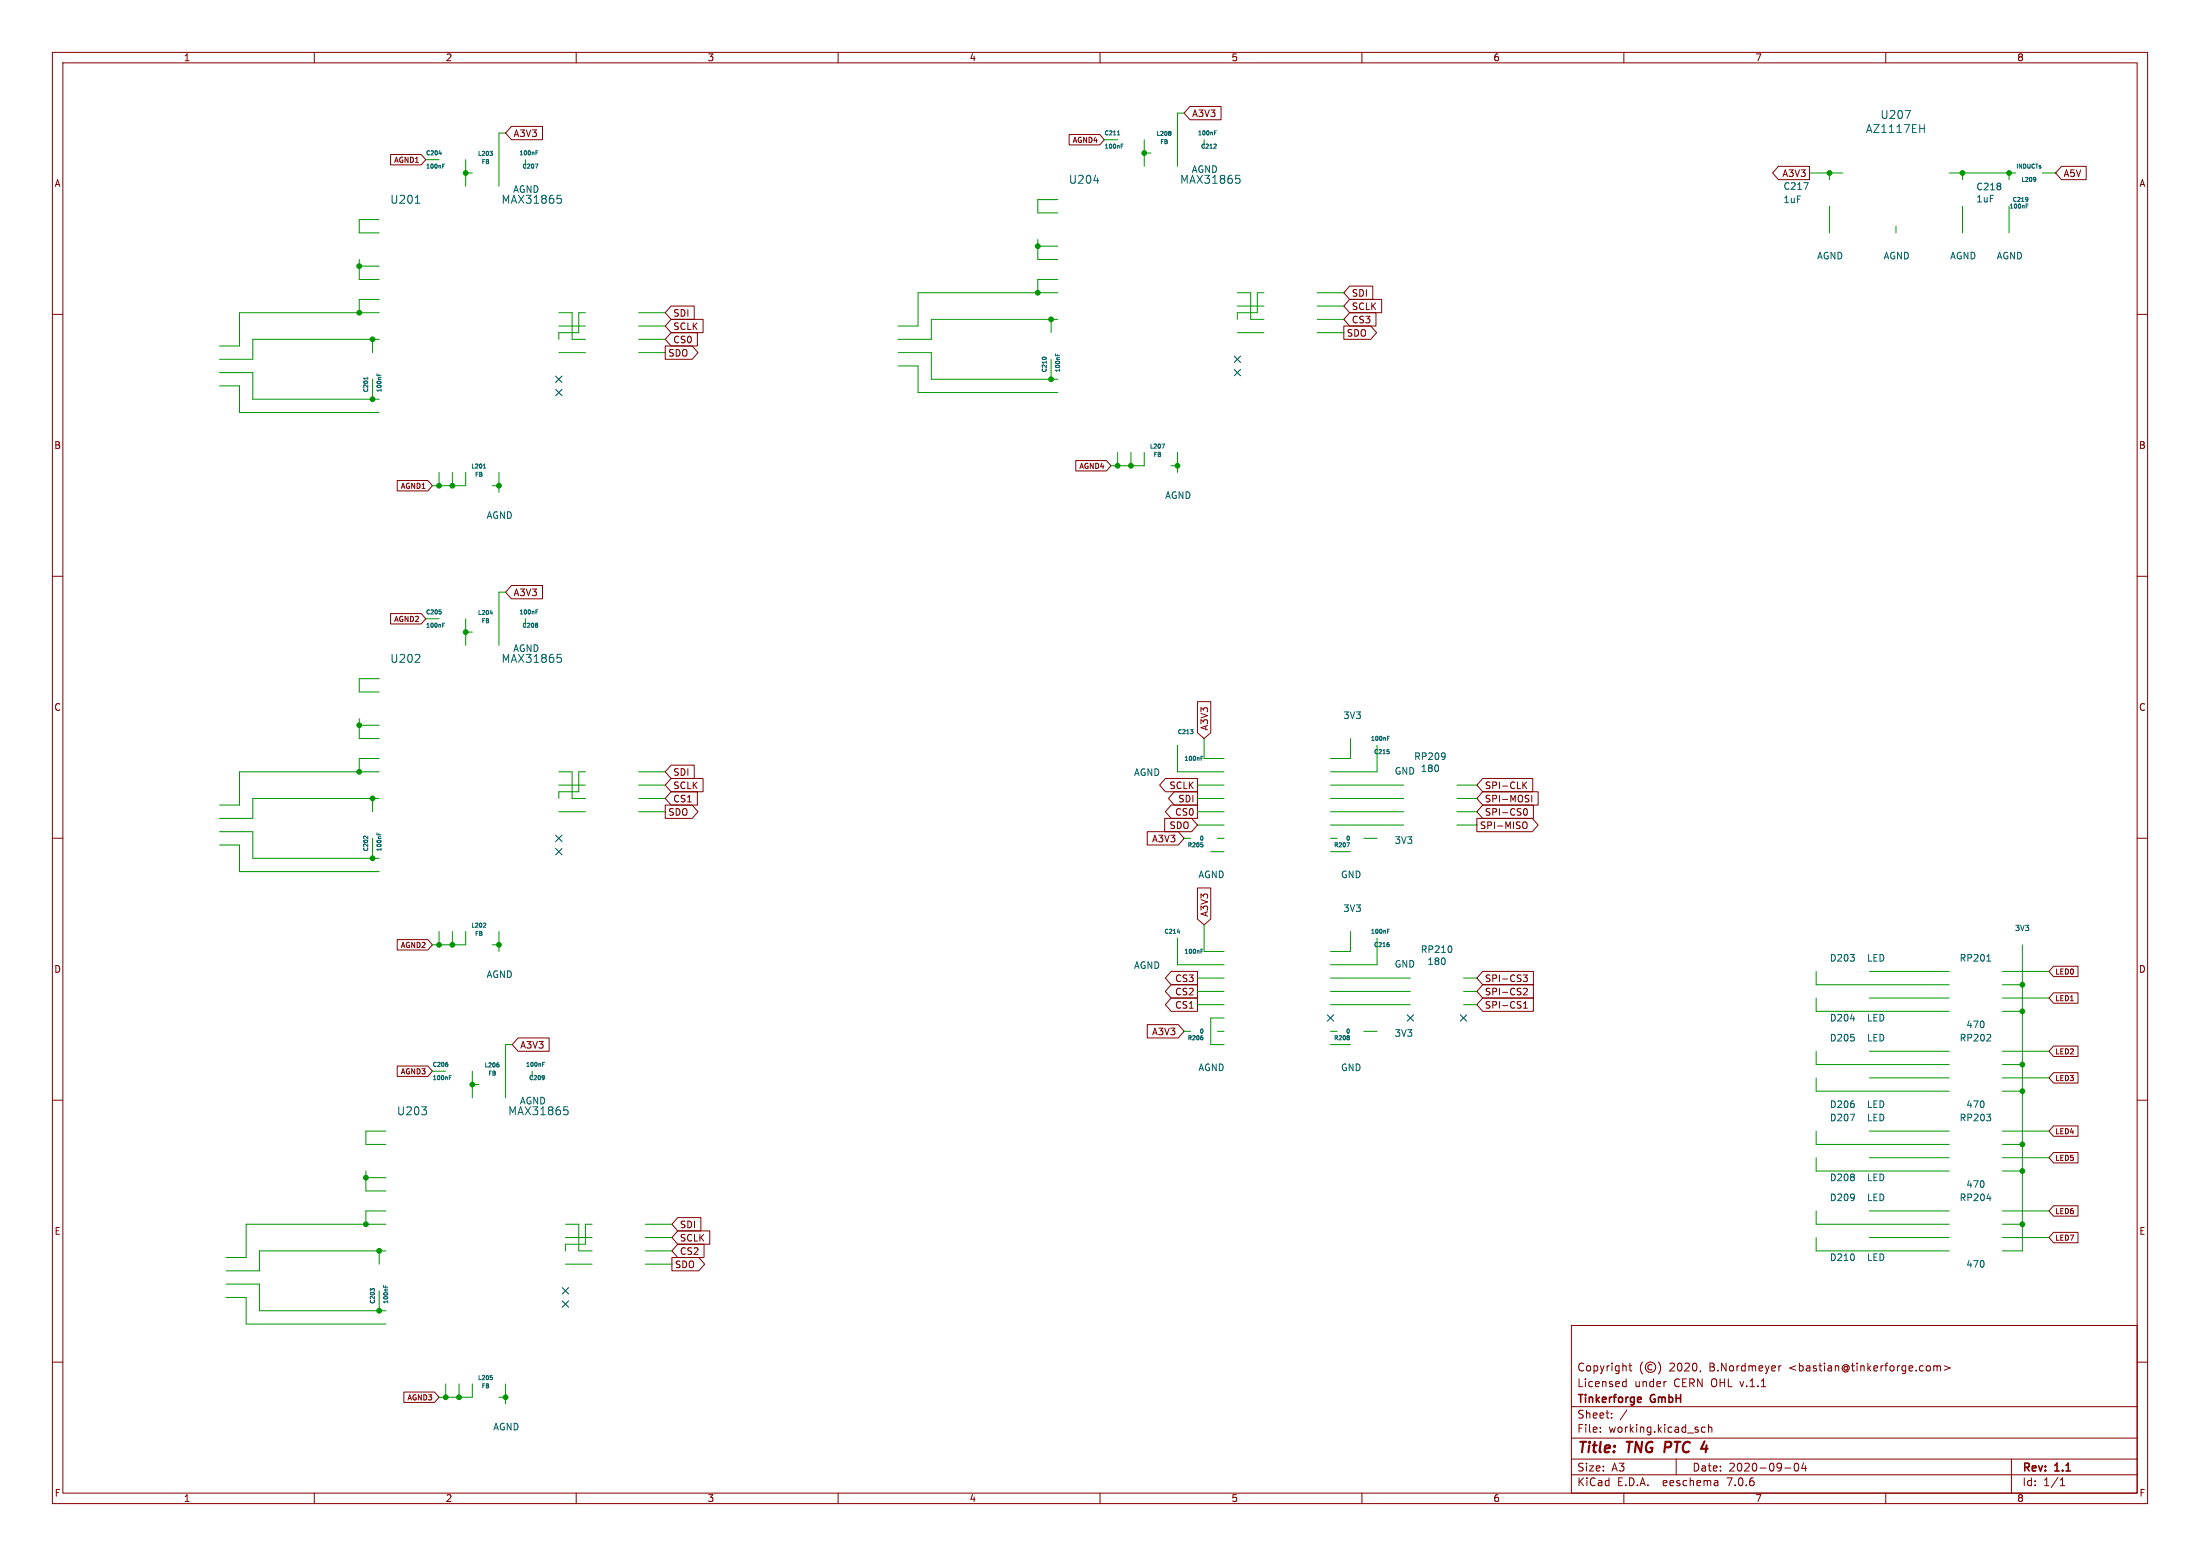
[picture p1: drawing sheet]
<svg xmlns="http://www.w3.org/2000/svg" width="420mm" height="297mm" viewBox="0 0 420 297" stroke-linecap="round" stroke-linejoin="round" font-family="sans-serif">
<g fill="none" stroke="#840000" stroke-width=".19">
<path d="M10 10h400v277h-400zM12 12h396v273h-396zM60 10v2M110 10v2M160 10v2M210 10v2M260 10v2M310 10v2M360 10v2M74.6 29.5h5.8l.9 1-.9 1h-5.8zM97.6 24.1h6v2.6h-6l-1.1-1.3zM204.1 25.7h5.9l.8 1-.8 1h-5.9z"/>
<path d="M227.2 20.3h5.9v2.6h-5.9l-1.1-1.3zM339.5 31.8h5.9v2.5h-5.9l-1.1-1.3zM393.5 31.8h4.8v2.5h-4.8l-1.1-1.3zM10 60h2M128.1 58.4h4.4v2.6h-4.4l-1.1-1.3zM257.7 57.1h6.1v2.6h-6.1l-1.2-1.3zM257.7 54.6h4.4v2.6h-4.4l-1.2-1.3zM257.7 59.7h5v2.5h-5l-1.2-1.2zM408 60h2M127 66h5.1l1.2 1.3-1.2 1.3h-5.1zM128.1 61h6.1v2.5h-6.1l-1.1-1.3zM128.1 63.5h5v2.5h-5l-1.1-1.2z"/>
<path d="M256.5 62.2h5.2l1.1 1.3-1.1 1.3h-5.2zM75.8 91.7h5.9l.8 1-.8 1h-5.9zM205.4 87.9h5.8l.9 1-.9 1h-5.8zM10 110h2M74.6 117.1h5.8l.9 1-.9 1h-5.8zM97.6 111.8h6v2.5h-6l-1.1-1.3zM408 110h2M228.6 133.9h2.5v6l-1.2 1.1-1.3-1.1zM10 160h2M127 153.7h5.1l1.2 1.2-1.2 1.3h-5.1zM128.1 146h4.4v2.6h-4.4l-1.1-1.3zM128.1 148.6h6.1v2.5h-6.1l-1.1-1.2z"/>
<path d="M128.1 151.1h5v2.6h-5l-1.1-1.3zM219 158.7h5.9l1.2 1.3-1.2 1.3h-5.9zM222.3 156.2h5.2l1.1 1.3-1.1 1.3h-5.2zM222.5 148.6h6.1v2.5h-6.1l-1.1-1.2zM223.6 153.7h5v2.5h-5l-1.1-1.3zM224.2 151.1h4.4v2.6h-4.4l-1.1-1.3zM281.9 156.2h10.6l1.1 1.3-1.1 1.3h-10.6zM283.1 153.7h9.6v2.5h-9.6l-1.2-1.3zM283.1 151.1h10.5v2.6h-10.5l-1.2-1.3zM283.1 148.6h9.5v2.5h-9.5l-1.2-1.2zM290.9 156.9h.1a.43 .43 0 0 1 .5 .4v.4a.42 .42 0 0 1-.2 .4 .42 .42 0 0 1-.4 0M290.9 149.8l.6 .7"/>
<path d="M291 154.5l.2-.2a.68 .68 0 0 1 .4 .7 .68 .68 0 0 1-.4 .6l-.4-.5zM291.5 149.3l-.8 .7M291.7 151.8l.2 .1M291.8 152.5l.1 .2-.1 .3M292.4 151.8v1.3M408 160h2M75.8 179.3h5.9l.8 1-.8 1h-5.9zM228.6 169.5h2.5v5.9l-1.2 1.1-1.3-1.1zM98.9 198.1h5.9v2.6h-5.9l-1.1-1.3zM219 195.6h5.9l1.2 1.3-1.2 1.2h-5.9zM223.6 188h5v2.5h-5l-1.1-1.3zM223.6 190.5h5v2.5h-5l-1.1-1.2z"/>
<path d="M223.6 185.4h5v2.6h-5l-1.1-1.3zM283.1 185.4h9.6v2.6h-9.6l-1.2-1.3zM283.1 190.5h9.6v2.5h-9.6l-1.2-1.2zM283.1 188h9.6v2.5h-9.6l-1.2-1.3zM290.8 186.1h.8l-.4 .5 .3 .1v.5l-.2 .2-.5-.2M290.8 188.8l.5-.2 .3 .4-.8 .9h.8M290.8 192.4h.8M290.8 191.5l.4-.3v1.2M392 189.5h4.7v2h-4.7l-.8-1zM392 184.4h4.7v2h-4.7l-.8-1zM392 199.7h4.7v2h-4.7l-.8-1zM10 210h2"/>
<path d="M75.8 203.5h5.9l.8 1-.8 1h-5.9zM392 214.9h4.7v2h-4.7l-.8-1zM392 220h4.7v2h-4.7l-.8-1zM392 204.7h4.7v2h-4.7l-.8-1zM408 210h2M129.4 237.5h5v2.5h-5l-1.1-1.2zM129.4 234.9h6.1v2.6h-6.1l-1.1-1.3zM129.4 232.4h4.4v2.6h-4.4l-1.1-1.3zM392 235.2h4.7v2h-4.7l-.8-1zM392 230.1h4.7v2h-4.7l-.8-1zM10 260h2M128.3 240h5.1l1.1 1.3-1.1 1.3h-5.1z"/>
<path d="M300 253h108v32h-108zM313.6 260a1.73 1.73 0 0 0 0 2.3M316.6 260a1.72 1.72 0 0 1 0 2.3M408 260h2M77.1 265.7h5.9l.8 1-.8 1h-5.9zM300 278.5h108M300 274.5h108M300 268.5h108M305.5 273.2v.2M305.5 272.5v.1M307.7 270.5v.2M307.7 269.8v.1"/>
<path d="M309.9 264.6h.5M309.9 263.8h.5M310.4 263.2v1.5M310.6 269.1l-1.3 1.9M310.9 260.7h.6M311.2 260.2v1.3l.3 .2M315.4 260.5a.52 .52 0 0 0-.8 .5 .52 .52 0 0 0 .8 .4M317.9 263.7h.2M320 278.5v3M324.7 261.6l-.2 .3M325.5 272.5l-.4-.1-.3 .3 .1 .6h.6M326.2 272.5l.2-.1 .3 .1 .1 .9"/>
<path d="M326.2 271.9v1.5M339.6 260.7v1M340 260.7l-.3 .1-.1 .2M342.7 279.4l.2-.1a.8 .8 0 0 1 .5 .7 .8 .8 0 0 1-.5 .8 1 1 0 0 1-.2-1.4zM344.3 279.2l-.4 1.1h1M344.7 279.8v1M368 260.7l.4 .1 .1 .2-.1 .5-.4 .2M369.2 260.8l.4-.1 .2 .2M369.2 260.7v1M369.8 260.9l.2-.2 .4 .1v.9M369.8 260.9v.8M371.2 260.7l1.1 .4-1.1 .4"/>
<path d="M384 278.5v6.5M60 285v2M110 285v2M160 285v2M210 285v2M260 285v2M300 281.5h108M310 285v2M327.9 282.7v.9M327.9 283.5l-.1 .1M327.9 282.9l-.1 .1M340.7 280.2h1.2"/>
<path d="M360 285v2M393.3 283.6h.9M393.3 282.5l.4-.4v1.5"/>
<circle cx="315.1" cy="261" r="1"/>
</g>
<path d="M318 275.2l-.3 2M325.4 275.1l-.6 1.4h1.2M325.8 275.9l-.2 1.3" fill="none" stroke="#840000" stroke-width=".4"/>
<path d="M313.1 266.7l.2 .3-.7 .2M313.3 267.6l-.2 .1" fill="none" stroke="#840000" stroke-width=".3"/>
<g fill="none" stroke="#009600" stroke-width=".19">
<path d="M81.3 30.5h2.5M88.9 33h1.3M88.9 30.5v5.1M96.5 25.4h-1.3v10.2M100.3 30.5v1.3M201.9 38.1h-3.8v2.5h3.8M210.8 26.7h2.6M218.4 26.7v5.1M218.4 29.2h1.3M226.1 21.6h-1.3v10.2M229.9 26.7v1.2M345.4 33h6.4"/>
<path d="M349.2 33v1.3M349.2 39.4v5.1M372.1 33h12.7M374.6 33v1.3M374.6 39.4v5.1M383.5 33v1.3M383.5 39.4v5.1M389.9 33h2.5M68.6 49.5v3.8h3.8M68.6 50.8h3.8M72.4 59.7h-26.7v6.3h-3.8M72.4 41.9h-3.8v2.6h3.8"/>
<path d="M72.4 57.2h-3.8v2.5M106.7 59.7h2.5v5.1h2.6M111.8 59.7h-1.3v3.8h-3.8v1.3M121.9 59.7h5.1M198.1 45.7v3.8h3.8M198.1 47h3.8M201.9 53.3h-3.8v2.6M201.9 55.9h-26.6v6.3h-3.9M236.2 55.9h2.6v5.1h2.5M236.2 58.4h5.1M241.3 55.9h-1.3v3.8h-3.8v1.3M251.5 55.9h5"/>
<path d="M251.5 58.4h5M361.9 43.2v1.3M41.9 73.7h3.8v5h26.7M41.9 71.1h6.4v5.1h24.1M71.1 64.8v2.5M71.1 72.4v3.8M72.4 64.8h-24.1v3.8h-6.4M106.7 67.3h5.1M106.7 62.2h5.1M121.9 67.3h5.1M121.9 62.2h5.1M121.9 64.8h5.1"/>
<path d="M171.4 69.9h3.9v5h26.6M171.4 67.3h6.4v5.1h24.1M200.7 61v2.5M200.7 68.6v3.8M201.9 61h-24.1v3.8h-6.4M236.2 63.5h5.1M251.5 61h5M251.5 63.5h5M83.8 90.2v2.5M86.4 90.2v2.5M88.9 90.2v2.5h-6.4M94 92.7h1.2"/>
<path d="M95.2 90.2v3.8M213.4 86.4v2.5M215.9 86.4v2.5M218.4 86.4v2.5h-6.3M223.5 88.9h1.3M224.8 86.4v3.8M81.3 118.1h2.5M88.9 118.1v5.1M96.5 113h-1.3v10.2M100.3 118.1v1.3M68.6 137.2v3.8h3.8M68.6 138.4h3.8"/>
<path d="M72.4 129.5h-3.8v2.6h3.8M88.9 120.7h1.3M41.9 158.8h6.4v5h24.1M71.1 152.4v2.5M72.4 152.4h-24.1v3.8h-6.4M72.4 147.3h-26.7v6.4h-3.8M72.4 144.8h-3.8v2.5M106.7 154.9h5.1M106.7 147.3h2.5v5.1h2.6M106.7 149.9h5.1M111.8 147.3h-1.3v3.8h-3.8v1.3M121.9 154.9h5.1"/>
<path d="M121.9 152.4h5.1M121.9 147.3h5.1M121.9 149.9h5.1M224.8 142.2v5.1h8.9M228.6 157.5h5.1M228.6 154.9h5.1M228.6 152.4h5.1M228.6 149.9h5.1M229.9 141v3.8h3.8M254 157.5h14M254 154.9h14M254 152.4h14"/>
<path d="M254 149.9h14M257.8 141v3.8h-3.8M262.9 142.2v5.1h-8.9M278.1 157.5h3.8M278.1 154.9h3.8M278.1 152.4h3.8M278.1 149.9h3.8M41.9 161.3h3.8v5.1h26.7M71.1 160v3.8M83.8 177.8v2.5M86.4 177.8v2.5M88.9 177.8v2.5h-6.4"/>
<path d="M95.2 177.8v3.8M224.8 179.1v5.1h8.9M226.1 160h1.2M229.9 176.5v5.1h3.8M231.1 162.6h2.6M232.4 160h1.3M254 162.6h3.8M254 160h1.3M257.8 177.8v3.8h-3.8M260.3 160h2.6M262.9 179.1v5.1h-8.9M94 180.3h1.2"/>
<path d="M97.8 199.4h-1.3v10.2M226.1 196.9h1.2M228.6 186.7h5.1M228.6 189.2h5.1M228.6 191.8h5.1M232.4 196.9h1.3M233.7 194.3h-2.6v5.1h2.6M254 199.4h3.8M254 196.9h1.3M254 186.7h15.2M254 189.2h15.2M254 191.8h15.2"/>
<path d="M260.3 196.9h2.6M279.4 186.7h2.5M279.4 189.2h2.5M279.4 191.8h2.5M346.7 185.4v2.6h25.4M346.7 190.5v2.5h25.4M356.9 185.4h15.2M356.9 190.5h15.2M382.3 193h3.8M382.3 185.4h8.9M382.3 188h3.8M382.3 190.5h8.9"/>
<path d="M386.1 180.3v58.5h-3.8M73.7 215.9h-3.9v2.5h3.9M82.5 204.5h2.6M90.2 204.5v5.1M90.2 207h1.2M101.6 204.5v1.2M346.7 200.7v2.5h25.4M346.7 205.7v2.6h25.4M346.7 215.9v2.5h25.4M356.9 205.7h15.2M356.9 215.9h15.2M356.9 200.7h15.2"/>
<path d="M382.3 208.3h3.8M382.3 203.2h3.8M382.3 205.7h8.9M382.3 218.4h3.8M382.3 215.9h8.9M382.3 200.7h8.9M69.8 224.8h3.9M69.8 223.5v3.8h3.9M72.4 238.8v2.5M73.7 233.7h-26.7v6.3h-3.8M73.7 231.1h-3.9v2.6M73.7 238.8h-24.2v3.8h-6.3"/>
<path d="M107.9 233.7h2.6v5.1h2.5M107.9 236.2h5.1M113 233.7h-1.2v3.8h-3.9v1.3M123.2 233.7h5.1M123.2 236.2h5.1M123.2 238.8h5.1M346.7 221v2.5h25.4M346.7 231.1v2.6h25.4M346.7 236.2v2.6h25.4M356.9 236.2h15.2M356.9 231.1h15.2M356.9 221h15.2"/>
<path d="M382.3 233.7h3.8M382.3 236.2h8.9M382.3 231.1h8.9M382.3 221h8.9M382.3 223.5h3.8M43.2 245.1h6.3v5.1h24.2M43.2 247.6h3.8v5.1h26.7M72.4 246.4v3.8M107.9 241.3h5.1M123.2 241.3h5.1M85.1 264.2v2.5M87.6 264.2v2.5"/>
<path d="M90.2 264.2v2.5h-6.4M95.2 266.7h1.3M96.5 264.2v3.8"/>
</g>
<g fill="none" stroke="#000084" stroke-width=".19">
<path d="M106.1 71.8l1.2 1.2M106.1 74.3l1.2 1.2M107.3 71.8l-1.2 1.2M107.3 74.3l-1.2 1.2M235.6 68l1.2 1.2M235.6 70.5l1.2 1.2M236.8 68l-1.2 1.2M236.8 70.5l-1.2 1.2M106.1 159.4l1.2 1.2M107.3 159.4l-1.2 1.2M106.1 162l1.2 1.2M107.3 162l-1.2 1.2"/>
<path d="M253.4 193.7l1.2 1.2M254.6 193.7l-1.2 1.2M268.6 193.7l1.2 1.2M269.8 193.7l-1.2 1.2M278.8 193.7l1.2 1.2M280 193.7l-1.2 1.2M107.3 245.8l1.3 1.2M107.3 248.3l1.3 1.2M108.6 245.8l-1.3 1.2M108.6 248.3l-1.3 1.2"/>
</g>
<g fill="none" stroke="#006464" stroke-width=".19">
<path d="M79.3 38.8h.9M83.8 29.3h.5M84.5 31.7h.3M84.5 31.3h.4M93.5 28.9h.5l-.3 .3M93.9 29.2l.1 .1-.1 .4M102.2 31.3h.5l-.3 .8M102.3 29.2h.3M102.3 28.8h.4M106.4 37.3h.7M106.5 37.9h.4l.3 .2-.2 .6-.5 .1M208.8 34.5h1"/>
<path d="M213.3 25.8h.5M213.5 25.1l.1-.1v.8M214 27.9h.3M214 27.5h.4M223.4 25.1l.1 .1-.1 .2 .1 .3-.1 .2M231.9 25.3h.2M231.9 25h.3M232 27.5l.2 .3-.5 .5h.5M235.9 33.5h.8M236.1 34h.3l.3 .3-.1 .6-.5 .1M344.3 34.9h.9l-.6 1.2M363.7 21.1h1l-.6 1.5"/>
<path d="M366.5 24.5h.9M367.4 23.8v1.5M386.8 39.3h.3M386.8 38.9h.4M387 37.7l.1 .1-.1 .6M387.1 38l-.1 .2M388.5 33.9l.1 .1-.1 .6M388.6 34.2l-.1 .1M70.2 72v.4M70.2 72.2h-.8l.1 .1M72 71.3v.4M72.3 71.4v.3"/>
<path d="M199 68.2h.7M201.5 67.5v.4M201.9 67.6v.3M92.3 89.4h.4M92.4 88.7l.1-.1v.8M221.8 84.8h.5l-.3 .7M83.8 116.4h.4M84.1 116.7l.1 .2-.1 .3M84.5 119.3h.3M84.5 118.9h.4M93.6 117h.4M93.9 116.8v.5"/>
<path d="M102.3 116.8h.3M102.3 116.4h.4M102.6 119v.2M102.6 119.3v.4M79.2 126.4h1M80.1 125v.6M106.4 124.9h.7M106.5 125.5h.4l.3 .3-.2 .6h-.5M227.3 139.3h.4l-.2 .3M227.7 139.6v.4M70.2 159.6v.5l-.4-.5-.4 .2M72 159v.3"/>
<path d="M72.3 159.1v.2M229.3 144.7h.2M229.3 144.3h.4M264.8 143.1h.4M264.9 140.9h.2M264.9 140.5h.3M265.1 143.4l.1 .1-.1 .4M275.8 143.8l.1 .6-.2 .5M275.9 144.3l-.1 .1M92.6 176.2l.1 .3-.5 .5h.5M224.8 177.9h.4M229.5 161.2l.2 .1-.2 .3"/>
<path d="M257.6 160.9l-.3 .7M264.9 177.7h.2M264.9 177.4h.3M229.3 181.6h.2M229.3 181.2h.4M229.6 198v.4M257.5 198.1v.3M257.6 198h-.1M257.6 197.8v.2M265.1 180.2v.5M277 180.7l.2 .3-.2 .7M353.3 194.5h.8"/>
<path d="M379.3 183.5h.7M379.9 197.5l.1 .2v.3l-.8 .7h.8M85.4 203.1v.4M85.8 205.7h.2M85.8 205.3h.3M95 202.9h.2M95.1 203.2l.2 .1-.1 .3M95.2 203.6l-.1 .1M95.2 203.6h.1M103.6 203.1h.2M103.6 202.8h.4M103.8 205.3l.1 .2-.1 .5"/>
<path d="M103.9 205.6l-.1 .2M107.7 211.3h.7M107.8 211.8h.4l.3 .3-.2 .6-.5 .1M353.2 212.7h.9l-.6 1.2M379.2 212.7h.8l-.4 .5M379.9 213.2l.1 .2-.1 .5M379.3 228.8h.8M71 246.2l-.3-.2v.5M71 246h.4M73.2 245.3v.4M73.6 245.4v.3M93.6 262.6h.4"/>
<path d="M93.9 262.9l.1 .1-.1 .3"/>
</g>
<g fill="#009600" stroke="#009600" stroke-width=".19">
<circle cx="224.8" cy="88.9" r=".46"/>
<circle cx="200.7" cy="72.4" r=".46"/>
<circle cx="200.7" cy="61" r=".46"/>
<circle cx="213.4" cy="88.9" r=".46"/>
<circle cx="215.9" cy="88.9" r=".46"/>
<circle cx="198.1" cy="47" r=".46"/>
<circle cx="198.1" cy="55.9" r=".46"/>
<circle cx="218.4" cy="29.2" r=".46"/>
<circle cx="383.5" cy="33" r=".46"/>
<circle cx="374.6" cy="33" r=".46"/>
<circle cx="349.2" cy="33" r=".46"/>
<circle cx="386.1" cy="233.7" r=".46"/>
<circle cx="386.1" cy="208.3" r=".46"/>
<circle cx="386.1" cy="218.4" r=".46"/>
<circle cx="386.1" cy="203.2" r=".46"/>
<circle cx="386.1" cy="223.5" r=".46"/>
<circle cx="386.1" cy="188" r=".46"/>
<circle cx="386.1" cy="193" r=".46"/>
<circle cx="86.4" cy="180.3" r=".46"/>
<circle cx="95.2" cy="180.3" r=".46"/>
<circle cx="90.2" cy="207" r=".46"/>
<circle cx="86.4" cy="92.7" r=".46"/>
<circle cx="95.2" cy="92.7" r=".46"/>
<circle cx="88.9" cy="120.7" r=".46"/>
<circle cx="68.6" cy="138.4" r=".46"/>
<circle cx="83.8" cy="92.7" r=".46"/>
<circle cx="72.4" cy="238.8" r=".46"/>
<circle cx="72.4" cy="250.2" r=".46"/>
<circle cx="69.8" cy="233.7" r=".46"/>
<circle cx="69.8" cy="224.8" r=".46"/>
<circle cx="68.6" cy="59.7" r=".46"/>
<circle cx="96.5" cy="266.7" r=".46"/>
<circle cx="85.1" cy="266.7" r=".46"/>
<circle cx="87.6" cy="266.7" r=".46"/>
<circle cx="71.1" cy="76.2" r=".46"/>
<circle cx="71.1" cy="152.4" r=".46"/>
<circle cx="71.1" cy="163.8" r=".46"/>
<circle cx="83.8" cy="180.3" r=".46"/>
<circle cx="68.6" cy="147.3" r=".46"/>
<circle cx="88.9" cy="33" r=".46"/>
<circle cx="71.1" cy="64.8" r=".46"/>
<circle cx="68.6" cy="50.8" r=".46"/>
</g>
<g font-size="2.8" fill="#840000">
<text x="301" y="277.9">Title:</text>
<text x="310.6" y="277.9">TNG</text>
<text x="318.6" y="277.9">PTC</text>
</g>
<g font-size="2.1" fill="#006464">
<text x="358.9" y="22.9">U207</text>
<text x="356.1" y="25.6">AZ1117EH</text>
<text x="204" y="35.3">U204</text>
<text x="225.2" y="35.3">MAX31865</text>
<text x="74.4" y="39.1">U201</text>
<text x="95.6" y="39.1">MAX31865</text>
<text x="74.4" y="126.7">U202</text>
<text x="95.6" y="126.7">MAX31865</text>
<text x="75.7" y="213.1">U203</text>
<text x="96.9" y="213.1">MAX31865</text>
</g>
<g font-size="2.1" fill="#840000">
<text x="301" y="262">Copyright</text>
<text x="318.7" y="262">2020,</text>
<text x="326.5" y="262">B.Nordmeyer</text>
<text x="341.8" y="262">&lt;bastian@tinkerforge.com&gt;</text>
<text x="301" y="268.2">Tinkerforge</text>
<text x="301" y="265">Licensed</text>
<text x="312" y="265">under</text>
<text x="315.2" y="268.2">GmbH</text>
<text x="319.6" y="265">CERN OHL v.1.1</text>
<text x="301" y="273.7">File:</text>
<text x="301" y="271">Sheet:</text>
<text x="307.1" y="273.7">working.kicad_sch</text>
<text x="301" y="281.1">Size:</text>
<text x="307.6" y="281.1">A3</text>
<text x="323" y="281.1">Date:</text>
<text x="330" y="281.1">2020-09-04</text>
<text x="386" y="281.3">Rev:</text>
<text x="392.4" y="281.3">1.1</text>
<text x="301" y="283.9">KiCad</text>
<text x="308.7" y="283.9">E.D.A.</text>
<text x="317.6" y="283.9">eeschema</text>
<text x="330" y="283.9">7.0.6</text>
<text x="386" y="283.9">Id:</text>
<text x="390.1" y="283.9">1/1</text>
</g>
<g font-size="1.8" fill="#840000">
<text x="35" y="11.9">1</text>
<text x="85" y="11.9">2</text>
<text x="135" y="11.9">3</text>
<text x="185" y="11.9">4</text>
<text x="235" y="11.9">5</text>
<text x="285" y="11.9">6</text>
<text x="335" y="11.9">7</text>
<text x="385" y="11.9">8</text>
<text x="227.5" y="22.5">A3V3</text>
<text x="97.9" y="26.4">A3V3</text>
<text x="10.3" y="35.9">A</text>
<text x="340.2" y="34">A3V3</text>
<text x="393.9" y="34">A5V</text>
<text x="408.3" y="35.9">A</text>
<text x="258" y="59.4">SCLK</text>
<text x="258" y="56.8">SDI</text>
<text x="128.4" y="63.2">SCLK</text>
<text x="128.4" y="60.6">SDI</text>
<text x="128.4" y="65.7">CS0</text>
<text x="257" y="64.5">SDO</text>
<text x="258" y="61.9">CS3</text>
<text x="127.5" y="68.3">SDO</text>
<text x="10.3" y="85.9">B</text>
<text x="408.2" y="85.9">B</text>
<text x="97.9" y="114">A3V3</text>
<text x="10.3" y="135.9">C</text>
<text x="408.2" y="135.9">C</text>
<text x="230.8" y="139.5" transform="rotate(-90 230.8 139.5)">A3V3</text>
<text x="128.4" y="148.3">SDI</text>
<text x="127.5" y="155.9">SDO</text>
<text x="128.4" y="150.8">SCLK</text>
<text x="128.4" y="153.4">CS1</text>
<text x="223.1" y="150.8">SCLK</text>
<text x="224.2" y="155.9">CS0</text>
<text x="224.8" y="153.4">SDI</text>
<text x="283.4" y="155.9">SPI-CS0</text>
<text x="283.4" y="153.4">SPI-MOSI</text>
<text x="283.4" y="150.8">SPI-CLK</text>
<text x="219.8" y="161">A3V3</text>
<text x="223.2" y="158.4">SDO</text>
<text x="282.4" y="158.4">SPI-MISO</text>
<text x="230.8" y="175.1" transform="rotate(-90 230.8 175.1)">A3V3</text>
<text x="10.3" y="185.9">D</text>
<text x="408.2" y="185.9">D</text>
<text x="224.2" y="190.2">CS2</text>
<text x="224.2" y="187.6">CS3</text>
<text x="283.4" y="187.6">SPI-CS3</text>
<text x="283.4" y="190.2">SPI-CS2</text>
<text x="219.8" y="197.8">A3V3</text>
<text x="224.2" y="192.7">CS1</text>
<text x="283.4" y="192.7">SPI-CS1</text>
<text x="99.2" y="200.3">A3V3</text>
<text x="10.3" y="235.9">E</text>
<text x="129.7" y="239.7">CS2</text>
<text x="129.7" y="237.2">SCLK</text>
<text x="129.7" y="234.6">SDI</text>
<text x="408.3" y="235.9">E</text>
<text x="128.7" y="242.3">SDO</text>
<text x="10.3" y="285.9">F</text>
<text x="35" y="286.9">1</text>
<text x="85" y="286.9">2</text>
<text x="135" y="286.9">3</text>
<text x="185" y="286.9">4</text>
<text x="235" y="286.9">5</text>
<text x="285" y="286.9">6</text>
<text x="335" y="286.9">7</text>
<text x="385" y="286.9">8</text>
<text x="408.3" y="285.9">F</text>
</g>
<g font-size="1.8" fill="#006464">
<text x="227.4" y="33.2">AGND</text>
<text x="97.9" y="37">AGND</text>
<text x="340.4" y="36.4">C217</text>
<text x="340.4" y="39">1uF</text>
<text x="377.2" y="36.5">C218</text>
<text x="377.2" y="38.8">1uF</text>
<text x="346.8" y="49.7">AGND</text>
<text x="359.5" y="49.7">AGND</text>
<text x="372.2" y="49.7">AGND</text>
<text x="381.1" y="49.7">AGND</text>
<text x="222.3" y="95.4">AGND</text>
<text x="92.8" y="99.2">AGND</text>
<text x="97.9" y="124.6">AGND</text>
<text x="256.3" y="137.4">3V3</text>
<text x="216.4" y="148.3">AGND</text>
<text x="266.2" y="148.1">GND</text>
<text x="269.9" y="145.3">RP209</text>
<text x="271.1" y="147.6">180</text>
<text x="266.2" y="161.3">3V3</text>
<text x="228.7" y="167.8">AGND</text>
<text x="255.9" y="167.8">GND</text>
<text x="256.3" y="174.3">3V3</text>
<text x="216.4" y="185.1">AGND</text>
<text x="266.2" y="184.9">GND</text>
<text x="271.1" y="182.1">RP210</text>
<text x="272.4" y="184.4">180</text>
<text x="349.2" y="183.7">D203</text>
<text x="356.3" y="183.7">LED</text>
<text x="374" y="183.7">RP201</text>
<text x="92.8" y="186.9">AGND</text>
<text x="349.2" y="195.2">D204</text>
<text x="356.3" y="195.2">LED</text>
<text x="375.3" y="196.4">470</text>
<text x="266.2" y="198.1">3V3</text>
<text x="349.2" y="199">D205</text>
<text x="356.3" y="199">LED</text>
<text x="374" y="199">RP202</text>
<text x="228.7" y="204.6">AGND</text>
<text x="255.9" y="204.6">GND</text>
<text x="99.1" y="211">AGND</text>
<text x="349.2" y="211.7">D206</text>
<text x="349.2" y="214.2">D207</text>
<text x="356.3" y="211.7">LED</text>
<text x="356.3" y="214.2">LED</text>
<text x="374" y="214.2">RP203</text>
<text x="375.3" y="211.7">470</text>
<text x="349.2" y="225.7">D208</text>
<text x="356.3" y="225.7">LED</text>
<text x="375.3" y="226.9">470</text>
<text x="349.2" y="229.5">D209</text>
<text x="356.3" y="229.5">LED</text>
<text x="374" y="229.5">RP204</text>
<text x="349.2" y="240.9">D210</text>
<text x="356.3" y="240.9">LED</text>
<text x="375.3" y="242.2">470</text>
<text x="94.1" y="273.2">AGND</text>
</g>
<g font-size="1.4" fill="#840000">
<text x="204.6" y="27.5">AGND4</text>
<text x="75.1" y="31.3">AGND1</text>
<text x="205.9" y="89.7">AGND4</text>
<text x="76.4" y="93.5">AGND1</text>
<text x="75.1" y="118.9">AGND2</text>
<text x="76.4" y="181.1">AGND2</text>
<text x="392.3" y="191.3">LED1</text>
<text x="392.3" y="186.2">LED0</text>
<text x="392.3" y="201.5">LED2</text>
<text x="76.4" y="205.3">AGND3</text>
<text x="392.3" y="206.5">LED3</text>
<text x="392.3" y="216.7">LED4</text>
<text x="392.3" y="221.8">LED5</text>
<text x="392.3" y="231.9">LED6</text>
<text x="392.3" y="237">LED7</text>
<text x="77.6" y="267.5">AGND3</text>
</g>
<text font-size="1.4" fill="#006464" x="384.6" y="177.9">3V3</text>
<g font-size="1.1" fill="#006464">
<text x="81.2" y="29.8">C204</text>
<text x="91.1" y="29.9">L203</text>
<text x="99" y="29.8">100nF</text>
<text x="210.7" y="26">C211</text>
<text x="210.7" y="28.6">100nF</text>
<text x="220.7" y="26.1">L208</text>
<text x="221.4" y="27.7">FB</text>
<text x="228.6" y="26">100nF</text>
<text x="229.2" y="28.6">C212</text>
<text x="81.2" y="32.4">100nF</text>
<text x="91.8" y="31.5">FB</text>
<text x="99.6" y="32.4">C207</text>
<text x="384.8" y="32.4">INDUCTs</text>
<text x="385.8" y="34.9">L209</text>
<text x="383.5" y="40">100nF</text>
<text x="384.1" y="38.7">C219</text>
<text x="200" y="71.2" transform="rotate(-90 200 71.2)">C210</text>
<text x="202.6" y="71.2" transform="rotate(-90 202.6 71.2)">100nF</text>
<text x="70.5" y="75" transform="rotate(-90 70.5 75)">C201</text>
<text x="73" y="75" transform="rotate(-90 73 75)">100nF</text>
<text x="89.8" y="89.6">L201</text>
<text x="219.4" y="85.8">L207</text>
<text x="220.1" y="87.4">FB</text>
<text x="90.6" y="91.2">FB</text>
<text x="81.2" y="117.5">C205</text>
<text x="91.1" y="117.6">L204</text>
<text x="91.8" y="119.1">FB</text>
<text x="99" y="117.5">100nF</text>
<text x="81.2" y="120">100nF</text>
<text x="99.6" y="120">C208</text>
<text x="224.7" y="140.3">C213</text>
<text x="261.6" y="141.6">100nF</text>
<text x="226" y="145.4">100nF</text>
<text x="262.2" y="144.1">C215</text>
<text x="226.6" y="161.9">R205</text>
<text x="228.9" y="160.6">0</text>
<text x="254.6" y="161.9">R207</text>
<text x="256.8" y="160.6">0</text>
<text x="70.5" y="162.6" transform="rotate(-90 70.5 162.6)">C202</text>
<text x="73" y="162.6" transform="rotate(-90 73 162.6)">100nF</text>
<text x="89.8" y="177.3">L202</text>
<text x="90.6" y="178.8">FB</text>
<text x="222.2" y="178.4">C214</text>
<text x="261.6" y="178.4">100nF</text>
<text x="226" y="182.2">100nF</text>
<text x="262.2" y="181">C216</text>
<text x="228.9" y="197.5">0</text>
<text x="256.8" y="197.5">0</text>
<text x="82.5" y="203.8">C206</text>
<text x="92.4" y="203.9">L206</text>
<text x="100.3" y="203.8">100nF</text>
<text x="226.6" y="198.7">R206</text>
<text x="254.6" y="198.7">R208</text>
<text x="82.5" y="206.4">100nF</text>
<text x="93.1" y="205.5">FB</text>
<text x="100.9" y="206.4">C209</text>
<text x="71.7" y="249" transform="rotate(-90 71.7 249)">C203</text>
<text x="74.3" y="249" transform="rotate(-90 74.3 249)">100nF</text>
<text x="91.1" y="263.6">L205</text>
<text x="91.8" y="265.2">FB</text>
</g>
</svg>
